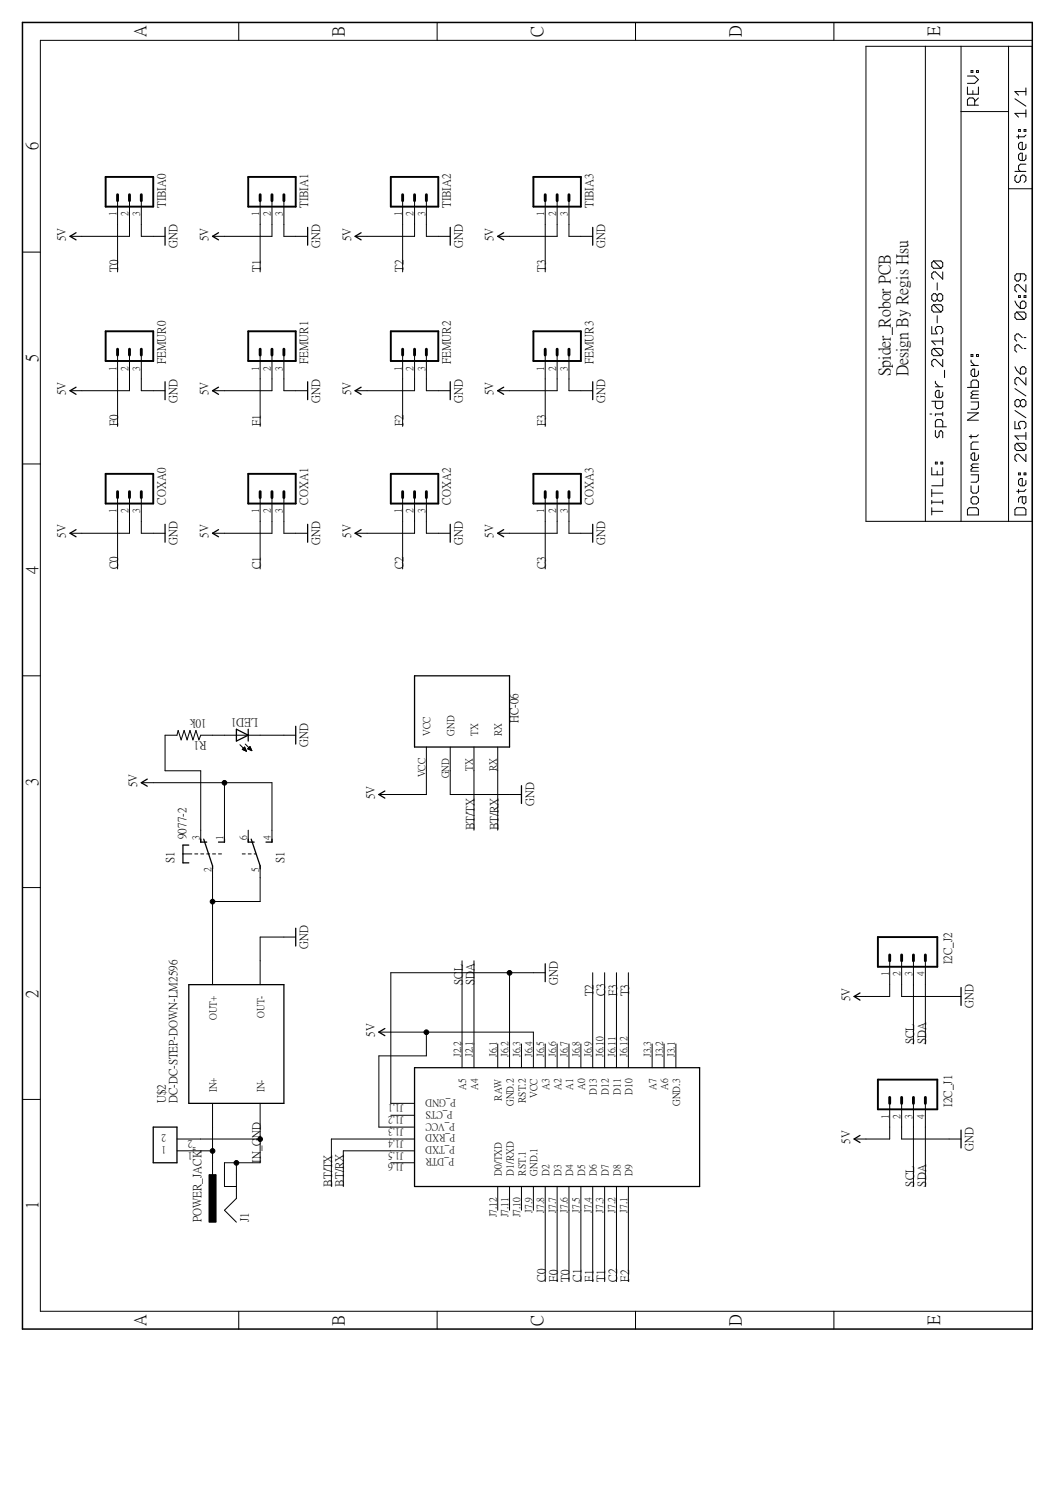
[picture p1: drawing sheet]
<svg xmlns="http://www.w3.org/2000/svg" width="210mm" height="297mm" viewBox="0 0 210 297" stroke-linecap="round" stroke-linejoin="round" font-family="sans-serif">
<g fill="none" stroke="#000" stroke-width=".25">
<path d="M15.1 46.3l-1.2 .7 1.2 .7M32.8 45.2v3.5M43.4 46.3l-1.2 .7 1.2 .7M61.2 45.2v3.5M71.8 46.3l-1.2 .7 1.2 .7M89.5 45.2v3.5M100.1 46.3l-1.2 .7 1.2 .7M117.8 45.2v3.5M15.1 77l-1.2 .7 1.2 .7M32.8 75.9v3.6M43.4 77l-1.2 .7 1.2 .7M61.2 75.9v3.6"/>
<path d="M71.8 77l-1.2 .7 1.2 .7M89.5 75.9v3.6M100.1 77l-1.2 .7 1.2 .7M117.8 75.9v3.6M15.1 105.3l-1.2 .7 1.2 .7M32.8 104.2v3.6M43.4 105.3l-1.2 .7 1.2 .7M61.2 104.2v3.6M71.8 105.3l-1.2 .7 1.2 .7M89.5 104.2v3.6M100.1 105.3l-1.2 .7 1.2 .7M117.8 104.2v3.6"/>
<path d="M82.4 134.4h18.9v14.1h-18.9zM29.3 154.9l-1.2 .7 1.2 .7M47 145l2.3 1.2-2.3 1.1zM49.3 145v2.3M58.8 144.4v3.5M76.5 157.3l-1.2 .7 1.2 .7M103.7 156.2v3.5M37.5 168h-1.1v3.6h1.1M39.9 166.8v.6h1.2M40.5 166.8l1.7 5.3v.6M44.6 166.8v.6h-1.2M49.3 166.8v.6h1.2"/>
<path d="M49.9 166.8l1.8 5.3v.6M54.1 166.8v.6h-1.2M37.5 195.8h18.9v23.6h-18.9zM58.8 184.6v3.5M108.4 191.6v3.6M170.9 197.4l-1.1 .7 1.1 .7M191 196.3v3.6M76.5 204.5l-1.2 .7 1.2 .7M82.4 212.3h56.7v23.6h-56.7zM30.5 224.1h4.7v7.1h-4.7zM170.9 225.7l-1.1 .8 1.1 .7M191 224.7v3.5"/>
</g>
<path d="M4.5 4.5h200.7v259.7h-200.7z" fill="none" stroke="#000" stroke-width=".3"/>
<g fill="none" stroke="#000" stroke-width=".2">
<path d="M47.5 4.5v3.5M86.9 4.5v3.5M126.3 4.5v3.5M165.8 4.5v3.5M172.1 9.2h33.1v94.5h-33.1zM183.9 9.2v94.5M191 9.2v94.5M192.3 17.3v1.4h2.2v-1.4M192.3 15.1h1.4l.8 .7-.8 .8h-1.4M193 14h.4v.4h-.4zM193.4 18v.7M194.1 14h.4v.4h-.4z"/>
<path d="M194.5 19.5l-.8 .7M200.5 9.2v94.5M201.7 19.6l2.2 1.5M203.9 17.5v1.4M203.9 18.2h-2.2l.8 .7M205.2 8h-197.2v252.7h197.2M23.4 39.9v14.2M25.7 39.9v7.1h-11.8M28.1 39.9v7.1h4.7M51.7 39.9v14.2M54.1 39.9v7.1h-11.9M56.4 39.9v7.1h4.8"/>
<path d="M80 39.9v14.2M82.4 39.9v7.1h-11.8M84.8 39.9v7.1h4.7M108.4 39.9v14.2M110.7 39.9v7.1h-11.8M113.1 39.9v7.1h4.7M191 22.2h9.5M193.7 20.9v-1.1l-.3-.3h-.7l-.4 .3v1.1h2.2M200.5 37.5h4.7M201.7 34.1h2.2M202.1 34.8l-.4 .4v.7l.4 .4h.4l.3-.4v-.7l.4-.4h.4l.3 .4v.7l-.3 .4M202.5 25.8h.3v.3h-.3z"/>
<path d="M202.5 26.8v.8M203.6 25.8h.3v.3h-.3zM203.9 21.8v1.5M203.9 28.7v.7l-.3 .3h-.8l-.3-.3v-.7l.3-.4h.4v1.4M203.9 30.8v.8l-.3 .3h-.8l-.3-.3v-.8l.3-.3h.4v1.4M203.9 32.6h-1.1l-.3 .4v.7l.3 .4M203.9 26.8l-.3 .4h-1.5M203.9 22.5h-2.2l.8 .8M4.5 50.1h3.5M185.6 51.9l-.4 .3v.8l.4 .3h1.4M185.6 51.9h1.4l.4 .3v.8l-.4 .3M185.6 51.9l1.4 1.4"/>
<path d="M186.3 58.8l-.4-.4h-.3l-.4 .4v.7l.4 .4h.3l.4-.4M186.3 58.8l.4-.4h.3l.4 .4v.7l-.4 .4h-.3l-.4-.4M186.3 56.2v1.5M186.3 58.8v.7M187.4 54.1v1.4l-1.5-1.4h-.3l-.4 .3v.7l.4 .4M201.7 59.9l.4 .7 .7 .7M202.5 58.8h.3v.3h-.3zM202.8 54.4v1.1l-.3 .4h-.4l-.4-.4v-.7l.4-.4h1.5l.3 .4v.7l-.3 .4M203.6 58.8h.3v.3h-.3zM203.9 56.6v1.5l-1.4-1.5h-.4l-.4 .4v.7l.4 .4M23.4 70.6v14.2M25.7 70.6v7.1h-11.8"/>
<path d="M28.1 70.6v7.1h4.7M51.7 70.6v14.2M54.1 70.6v7.1h-11.9M56.4 70.6v7.1h4.8M80 70.6v14.2M82.4 70.6v7.1h-11.8M84.8 70.6v7.1h4.7M108.4 70.6v14.2M110.7 70.6v7.1h-11.8M113.1 70.6v7.1h4.7M185.2 64.9v1.5h1.1l-.4-.7v-.4l.4-.4h.7l.4 .4v.7l-.4 .4M185.2 79.8h2.2v1.1l-.4 .3h-.7l-.4-.3v-1.1"/>
<path d="M185.6 60.6l-.4 .3v.8l.4 .3h1.4M185.6 69.3l-.4 .3v.8l.4 .3h1.4M185.6 60.6h1.4l.4 .3v.8l-.4 .3M185.6 69.3h1.4l.4 .3v.8l-.4 .3M185.6 69.3l1.4 1.4M185.6 60.6l1.4 1.4M185.9 75.8v.4l.8 .7M185.9 76.9h1.5M186.3 62.8v1.4M187.4 71.5v1.4l-1.5-1.4h-.3l-.4 .3v.7l.4 .4M187.4 67.1v1.5M187.4 78v.7l-.4 .4h-.7l-.4-.4v-.7l.4-.4h.4v1.5"/>
<path d="M187.4 67.8h-2.2l.7 .8M187.7 73.6v1.5M192.3 77h2.2v-1.1l-.4-.3h-.7l-.4 .3v1.1M193 79.9h1.5v1.1l-.4 .4h-1.1M193 70.5h.4v.4h-.4zM193 71.6v.3l.7 .8M193 72.7h1.5M193.4 78.5l-.4 .3v.4h1.5M193.4 78.5h1.1M194.1 70.5h.4v.4h-.4zM194.5 73.7v.8l-.4 .3h-.7l-.4-.3v-.8l.4-.3h.3v1.4M194.5 77.7h-1.1l-.4 .4 .4 .4"/>
<path d="M201.7 77.3l2.2 1.4M201.7 72.9l.4 .7 .7 .8M202.1 62h1.5l.3 .4v.7l-.3 .4M202.1 62l-.4 .4v.7l.4 .4h1.5M202.1 62l1.5 1.5M202.8 60.2l.4-.3h.4l.3 .3v.8l-.3 .3h-.8zM202.8 73.3l.4-.4h.4l.3 .4v.7l-.3 .4h-.8zM202.8 79.8l.4-.4h.4l.3 .4v.7l-.3 .4h-.4l-.4-.4M202.8 79.8l-.3-.4h-.4l-.4 .4v.7l.4 .4h.4l.3-.4M202.8 79.8v.7M203.2 67.1l-.7-.7h-.4l-.4 .4v.7l.4 .3M203.2 69.3l-.7-.7h-.4l-.4 .3v.8l.4 .3"/>
<path d="M203.6 69.3h.3M203.6 67.1h.3M203.9 75.1v1.4l-1.4-1.4h-.4l-.4 .4v.7l.4 .3M4.5 92.2h3.5M23.4 98.9v14.2M25.7 98.9v7.1h-11.8M28.1 98.9v7.1h4.7M51.7 98.9v14.2M54.1 98.9v7.1h-11.9M56.4 98.9v7.1h4.8M80 98.9v14.2M82.4 98.9v7.1h-11.8"/>
<path d="M84.8 98.9v7.1h4.7M108.4 98.9v14.2M110.7 98.9v7.1h-11.8M113.1 98.9v7.1h4.7M184.8 82.3h.4M185.2 93v1.4h2.2v-1.4M185.2 97.3v1.5M185.2 99.5v.7M185.2 99.8h2.2M185.2 98h2.2M185.9 91.9h.4v.3h-.4zM185.9 85.6v1.1l.4 .3 .4-.3v-.7l.3-.4 .4 .4v1"/>
<path d="M186.3 93.7v.7M187 91.9h.4v.3h-.4zM187.4 95.1v1.5h-2.2M187.4 82v.7M187.4 84.9v-1.1l-.4-.4h-.7l-.4 .4v1.1h2.2M187.4 99.5v.7M187.4 82.3h-1.5v.4M192.3 82.1h2.2l-2.2 1.4h2.2M193 94.4h1.5v1.1l-.4 .4h-1.1M193 96.6v1.1l.4 .3h.7l.4-.3v-1.1M193 86.4v.8M193.4 98.8h.7l.4 .3v.7l-.4 .4h-.7l-.4-.4v-.7z"/>
<path d="M193.4 93l-.4 .3v.4h1.5M193.4 93h1.1M194.5 92.2h-1.1l-.4 .4 .4 .4M194.5 90.4v.7l-.4 .4h-.7l-.4-.4v-.7l.4-.3h.3v1.4M194.5 87.9h-1.1l-.4 .3v1.1h1.5M194.5 86.4l-.4 .4h-1.4M201.7 83.8v1.4h1.1l-.3-.7v-.4l.3-.3h.8l.3 .3v.8l-.3 .3M201.7 81.6l2.2 1.5M202.1 88.1h1.5l.3 .4v.7l-.3 .4M202.1 88.1l-.4 .4v.7l.4 .4h1.5M202.1 88.1l1.5 1.5M202.5 94h.3v.4h-.3z"/>
<path d="M202.5 97.3v.7M203.2 98.8v1l.4 .4 .3-.4v-1h-1.1l-.3 .3v.7M203.6 94h.3v.4h-.3zM203.9 86v1.4M203.9 90.3v1.5l-1.4-1.5h-.4l-.4 .4v.7l.4 .4M203.9 95.5v.7l-.3 .4h-.8l-.3-.4v-.7l.3-.4h.4v1.5M203.9 97.3l-.3 .4h-1.5M203.9 86.7h-2.2l.8 .7M185.2 101.7h2.2M185.2 100.9v1.5M192.7 100.9h1.4l.4 .4v1.1h-2.2v-1.1zM201.7 101.3l.4-.4h1.5l.3 .4v1.1h-2.2z"/>
<path d="M4.5 134.4h3.5M28.1 155.6h26v11.8M44.6 155.6v11.8M47.7 148.1l1.3 1.3M48.2 149l.4-.5 .4 .9zM48.2 148.9v.1M48.3 148.8v.3M48.4 148.7v.4M48.5 148.6v.6M48.6 148.6v.6M48.7 147.9l1.4 1.3M48.8 148.8v.5"/>
<path d="M48.9 149.1v.2M49 149.3v.1M49.2 148.9l.5-.5 .4 .8zM49.3 148.8v.1M49.4 148.7v.3M49.5 148.6v.4M49.6 148.5v.6M49.7 148.5v.6M49.9 148.8v.4M50 149.1v.1M58.8 146.2h-18.9l-.4 .9-.6-1.9-.5 1.9-.6-1.9-.6 1.9-.6-1.9-.6 1.9-.6-1.9-.2 1h-2.4v7h7.1v14.2M84.8 148.5v9.5h-9.5"/>
<path d="M89.5 148.5v9.5h14.2M94.2 148.5v16.6M98.9 148.5v16.6M4.5 176.5h3.5M36.4 169.8h1.7M38.7 169.8h.6M39.9 169.8h.6M41.1 169.8h.6M42.2 172.1v23.7M42.2 169.8h.6M43.4 169.8h.6M48.2 169.8h.5"/>
<path d="M49.3 169.8h.6M49.3 165.1v2.3M50.5 169.8h.4M51.7 172.1v7.1h-9.5M58.8 186.3h-7.1v9.5M91.8 191v21.3M94.2 191v21.3M101.3 193.4v18.9M108.4 193.4h-30.7v26h4.7M117.8 193.4v18.9M120.2 193.4v18.9M122.5 193.4v18.9"/>
<path d="M124.9 193.4v18.9M176.8 191v7.1h-7M179.2 191v7.1h11.8M181.6 191v16.6M183.9 191v16.6M4.5 218.6h3.5M42.2 219.4v14.2M51.7 219.4v11.8h-7.1v4.7h2.4M75.3 205.2h30.7v7.1M84.8 205.2v4.7h-9.5v14.2h7.1M98.9 207.6v4.7M103.7 207.6v4.7"/>
<path d="M108.4 207.6v4.7M110.7 207.6v4.7M113.1 207.6v4.7M115.5 207.6v4.7M129.6 207.6v4.7M132 207.6v4.7M134.3 207.6v4.7M176.8 219.4v7.1h-7M179.2 219.4v7.1h11.8M181.6 219.4v16.5M183.9 219.4v16.5M35.2 226.5h16.5"/>
<path d="M35.2 228.8h7M47 231.2v7.1l-2.4 2.3 2.4 2.4M77.7 221.7h4.7M77.7 231.2h4.7M82.4 226.5h-16.5v9.4M82.4 228.8h-14.2v7.1M98.9 235.9v4.7M101.3 235.9v4.7M103.7 235.9v4.7M106 235.9v4.7M108.4 235.9v18.9M110.7 235.9v18.9"/>
<path d="M113.1 235.9v18.9M115.5 235.9v18.9M117.8 235.9v18.9M120.2 235.9v18.9M122.5 235.9v18.9M124.9 235.9v18.9M47.5 260.7v3.5M86.9 260.7v3.5M126.3 260.7v3.5M165.8 260.7v3.5"/>
</g>
<path d="M41.6 233.6h1.3v9.4h-1.3z" fill="#000" stroke="#000" stroke-width=".2"/>
<g fill="none" stroke="#000" stroke-width=".38">
<path d="M21 35.2h9.5v5.9h-9.5zM49.3 35.2h9.5v5.9h-9.5zM77.7 35.2h9.4v5.9h-9.4zM106 35.2h9.5v5.9h-9.5zM21 65.9h9.5v5.9h-9.5zM49.3 65.9h9.5v5.9h-9.5zM77.7 65.9h9.4v5.9h-9.4zM106 65.9h9.5v5.9h-9.5zM21 94.2h9.5v5.9h-9.5zM49.3 94.2h9.5v5.9h-9.5zM77.7 94.2h9.4v5.9h-9.4zM106 94.2h9.5v5.9h-9.5z"/>
<path d="M174.5 186.3h11.8v5.9h-11.8zM174.5 214.7h11.8v5.9h-11.8z"/>
</g>
<g fill="none" stroke="#000" stroke-width=".57">
<path d="M23.4 38.7v1.2M25.7 38.7v1.2M28.1 38.7v1.2M51.7 38.7v1.2M54.1 38.7v1.2M56.4 38.7v1.2M80 38.7v1.2M82.4 38.7v1.2M84.8 38.7v1.2M108.4 38.7v1.2M110.7 38.7v1.2M113.1 38.7v1.2"/>
<path d="M23.4 69.4v1.2M25.7 69.4v1.2M28.1 69.4v1.2M51.7 69.4v1.2M54.1 69.4v1.2M56.4 69.4v1.2M80 69.4v1.2M82.4 69.4v1.2M84.8 69.4v1.2M108.4 69.4v1.2M110.7 69.4v1.2M113.1 69.4v1.2"/>
<path d="M23.4 97.7v1.2M25.7 97.7v1.2M28.1 97.7v1.2M51.7 97.7v1.2M54.1 97.7v1.2M56.4 97.7v1.2M80 97.7v1.2M82.4 97.7v1.2M84.8 97.7v1.2M108.4 97.7v1.2M110.7 97.7v1.2M113.1 97.7v1.2"/>
<path d="M176.8 189.9v1.1M179.2 189.9v1.1M181.6 189.9v1.1M183.9 189.9v1.1M176.8 218.2v1.2M179.2 218.2v1.2M181.6 218.2v1.2M183.9 218.2v1.2"/>
</g>
<g fill="#000" stroke="#000" stroke-width=".2">
<circle cx="44.6" cy="155.6" r=".47"/>
<circle cx="42.2" cy="179.3" r=".47"/>
<circle cx="101.3" cy="193.4" r=".47"/>
<circle cx="84.8" cy="205.2" r=".47"/>
<circle cx="42.2" cy="228.8" r=".47"/>
<circle cx="47" cy="231.2" r=".47"/>
<circle cx="51.7" cy="226.5" r=".47"/>
</g>
<g font-size="3.4">
<text x="28.9" y="7.4" transform="rotate(-90 28.9 7.4)">A</text>
<text x="68.4" y="7.3" transform="rotate(-90 68.4 7.3)">B</text>
<text x="107.8" y="7.3" transform="rotate(-90 107.8 7.3)">C</text>
<text x="147.2" y="7.4" transform="rotate(-90 147.2 7.4)">D</text>
<text x="186.7" y="7.2" transform="rotate(-90 186.7 7.2)">E</text>
<text x="7.5" y="29.9" transform="rotate(-90 7.5 29.9)">6</text>
<text x="7.5" y="72" transform="rotate(-90 7.5 72)">5</text>
<text x="7.5" y="114.1" transform="rotate(-90 7.5 114.1)">4</text>
<text x="7.5" y="156.2" transform="rotate(-90 7.5 156.2)">3</text>
<text x="7.5" y="198.3" transform="rotate(-90 7.5 198.3)">2</text>
<text x="7.5" y="240.4" transform="rotate(-90 7.5 240.4)">1</text>
<text x="28.9" y="263.6" transform="rotate(-90 28.9 263.6)">A</text>
<text x="68.4" y="263.6" transform="rotate(-90 68.4 263.6)">B</text>
<text x="107.8" y="263.6" transform="rotate(-90 107.8 263.6)">C</text>
<text x="147.2" y="263.6" transform="rotate(-90 147.2 263.6)">D</text>
<text x="186.7" y="263.4" transform="rotate(-90 186.7 263.4)">E</text>
</g>
<g font-size="3.3">
<text x="176.9" y="74.9" transform="rotate(-90 176.9 74.9)">Spider_Robor PCB</text>
<text x="180.4" y="74.9" transform="rotate(-90 180.4 74.9)">Design By Regis Hsu</text>
</g>
<g font-size="2.3">
<text x="32.8" y="41.4" transform="rotate(-90 32.8 41.4)">TIBIA0</text>
<text x="61.1" y="41.4" transform="rotate(-90 61.1 41.4)">TIBIA1</text>
<text x="89.5" y="41.4" transform="rotate(-90 89.5 41.4)">TIBIA2</text>
<text x="117.8" y="41.4" transform="rotate(-90 117.8 41.4)">TIBIA3</text>
<text x="13" y="47.9" transform="rotate(-90 13 47.9)">5V</text>
<text x="41.3" y="47.9" transform="rotate(-90 41.3 47.9)">5V</text>
<text x="69.6" y="47.9" transform="rotate(-90 69.6 47.9)">5V</text>
<text x="98" y="47.9" transform="rotate(-90 98 47.9)">5V</text>
<text x="35.2" y="49.3" transform="rotate(-90 35.2 49.3)">GND</text>
<text x="63.5" y="49.3" transform="rotate(-90 63.5 49.3)">GND</text>
<text x="91.8" y="49.3" transform="rotate(-90 91.8 49.3)">GND</text>
<text x="120.2" y="49.3" transform="rotate(-90 120.2 49.3)">GND</text>
<text x="23.4" y="54.1" transform="rotate(-90 23.4 54.1)">T0</text>
<text x="51.7" y="54.1" transform="rotate(-90 51.7 54.1)">T1</text>
<text x="80" y="54.1" transform="rotate(-90 80 54.1)">T2</text>
<text x="108.4" y="54.1" transform="rotate(-90 108.4 54.1)">T3</text>
<text x="32.8" y="72.4" transform="rotate(-90 32.8 72.4)">FEMUR0</text>
<text x="61.1" y="72.4" transform="rotate(-90 61.1 72.4)">FEMUR1</text>
<text x="89.5" y="72.4" transform="rotate(-90 89.5 72.4)">FEMUR2</text>
<text x="117.8" y="72.4" transform="rotate(-90 117.8 72.4)">FEMUR3</text>
<text x="13" y="78.6" transform="rotate(-90 13 78.6)">5V</text>
<text x="35.2" y="80" transform="rotate(-90 35.2 80)">GND</text>
<text x="41.3" y="78.6" transform="rotate(-90 41.3 78.6)">5V</text>
<text x="63.5" y="80" transform="rotate(-90 63.5 80)">GND</text>
<text x="69.6" y="78.6" transform="rotate(-90 69.6 78.6)">5V</text>
<text x="91.8" y="80" transform="rotate(-90 91.8 80)">GND</text>
<text x="98" y="78.6" transform="rotate(-90 98 78.6)">5V</text>
<text x="120.2" y="80" transform="rotate(-90 120.2 80)">GND</text>
<text x="23.4" y="84.8" transform="rotate(-90 23.4 84.8)">F0</text>
<text x="51.7" y="84.8" transform="rotate(-90 51.7 84.8)">F1</text>
<text x="80" y="84.8" transform="rotate(-90 80 84.8)">F2</text>
<text x="108.4" y="84.8" transform="rotate(-90 108.4 84.8)">F3</text>
<text x="32.8" y="100.4" transform="rotate(-90 32.8 100.4)">COXA0</text>
<text x="61.1" y="100.4" transform="rotate(-90 61.1 100.4)">COXA1</text>
<text x="89.5" y="100.4" transform="rotate(-90 89.5 100.4)">COXA2</text>
<text x="117.8" y="100.4" transform="rotate(-90 117.8 100.4)">COXA3</text>
<text x="13" y="107" transform="rotate(-90 13 107)">5V</text>
<text x="41.3" y="107" transform="rotate(-90 41.3 107)">5V</text>
<text x="69.6" y="107" transform="rotate(-90 69.6 107)">5V</text>
<text x="98" y="107" transform="rotate(-90 98 107)">5V</text>
<text x="23.4" y="113.1" transform="rotate(-90 23.4 113.1)">C0</text>
<text x="35.2" y="108.4" transform="rotate(-90 35.2 108.4)">GND</text>
<text x="51.7" y="113.1" transform="rotate(-90 51.7 113.1)">C1</text>
<text x="63.5" y="108.4" transform="rotate(-90 63.5 108.4)">GND</text>
<text x="80" y="113.1" transform="rotate(-90 80 113.1)">C2</text>
<text x="91.8" y="108.4" transform="rotate(-90 91.8 108.4)">GND</text>
<text x="108.4" y="113.1" transform="rotate(-90 108.4 113.1)">C3</text>
<text x="120.2" y="108.4" transform="rotate(-90 120.2 108.4)">GND</text>
<text x="41.1" y="143.1" transform="rotate(-180 41.1 143.1)">10k</text>
<text x="51.2" y="142.9" transform="rotate(-180 51.2 142.9)">LED1</text>
<text x="102.9" y="143.8" transform="rotate(-90 102.9 143.8)">HC-06</text>
<text x="41.1" y="147.6" transform="rotate(-180 41.1 147.6)">R1</text>
<text x="61.1" y="148.5" transform="rotate(-90 61.1 148.5)">GND</text>
<text x="27.1" y="156.6" transform="rotate(-90 27.1 156.6)">5V</text>
<text x="74.4" y="158.9" transform="rotate(-90 74.4 158.9)">5V</text>
<text x="106" y="160.3" transform="rotate(-90 106 160.3)">GND</text>
<text x="36.9" y="166.8" transform="rotate(-90 36.9 166.8)">9077-2</text>
<text x="94.2" y="165.1" transform="rotate(-90 94.2 165.1)">BT/TX</text>
<text x="98.9" y="165.1" transform="rotate(-90 98.9 165.1)">BT/RX</text>
<text x="34.6" y="171.6" transform="rotate(-90 34.6 171.6)">S1</text>
<text x="56.4" y="171.6" transform="rotate(-90 56.4 171.6)">S1</text>
<text x="61.1" y="188.7" transform="rotate(-90 61.1 188.7)">GND</text>
<text x="189.1" y="191.7" transform="rotate(-90 189.1 191.7)">I2C_J2</text>
<text x="91.8" y="195.8" transform="rotate(-90 91.8 195.8)">SC</text>
<text x="91.8" y="193.1" transform="rotate(-90 91.8 193.1)">L</text>
<text x="94.2" y="195.8" transform="rotate(-90 94.2 195.8)">SD</text>
<text x="94.2" y="193" transform="rotate(-90 94.2 193)">A</text>
<text x="110.7" y="195.8" transform="rotate(-90 110.7 195.8)">GND</text>
<text x="117.8" y="198.1" transform="rotate(-90 117.8 198.1)">T2</text>
<text x="120.2" y="198.1" transform="rotate(-90 120.2 198.1)">C3</text>
<text x="122.5" y="198.1" transform="rotate(-90 122.5 198.1)">F3</text>
<text x="124.9" y="198.1" transform="rotate(-90 124.9 198.1)">T3</text>
<text x="168.8" y="199.1" transform="rotate(-90 168.8 199.1)">5V</text>
<text x="193.4" y="200.5" transform="rotate(-90 193.4 200.5)">GND</text>
<text x="74.4" y="206.2" transform="rotate(-90 74.4 206.2)">5V</text>
<text x="181.6" y="207.6" transform="rotate(-90 181.6 207.6)">SCL</text>
<text x="183.9" y="207.6" transform="rotate(-90 183.9 207.6)">SDA</text>
<text x="32.8" y="219.4" transform="rotate(-90 32.8 219.4)">U$2</text>
<text x="35.2" y="219.4" transform="rotate(-90 35.2 219.4)">DC-DC-STEP-DOWN-LM2596</text>
<text x="189.1" y="220" transform="rotate(-90 189.1 220)">I2C_J1</text>
<text x="51.7" y="226.2" transform="rotate(-90 51.7 226.2)">ND</text>
<text x="168.8" y="227.4" transform="rotate(-90 168.8 227.4)">5V</text>
<text x="39.9" y="228.7" transform="rotate(-90 39.9 228.7)">&quot;</text>
<text x="51.7" y="231.2" transform="rotate(-90 51.7 231.2)">IN_G</text>
<text x="193.4" y="228.8" transform="rotate(-90 193.4 228.8)">GND</text>
<text x="65.9" y="235.9" transform="rotate(-90 65.9 235.9)">BT/TX</text>
<text x="68.2" y="235.9" transform="rotate(-90 68.2 235.9)">BT/RX</text>
<text x="181.6" y="235.9" transform="rotate(-90 181.6 235.9)">SCL</text>
<text x="183.9" y="235.9" transform="rotate(-90 183.9 235.9)">SDA</text>
<text x="39.9" y="243" transform="rotate(-90 39.9 243)">POWER_JACK</text>
<text x="49.3" y="243" transform="rotate(-90 49.3 243)">J1</text>
<text x="108.4" y="254.8" transform="rotate(-90 108.4 254.8)">C0</text>
<text x="110.7" y="254.8" transform="rotate(-90 110.7 254.8)">F0</text>
<text x="113.1" y="254.8" transform="rotate(-90 113.1 254.8)">T0</text>
<text x="115.5" y="254.8" transform="rotate(-90 115.5 254.8)">C1</text>
<text x="117.8" y="254.8" transform="rotate(-90 117.8 254.8)">F1</text>
<text x="120.2" y="254.8" transform="rotate(-90 120.2 254.8)">T1</text>
<text x="122.5" y="254.8" transform="rotate(-90 122.5 254.8)">C2</text>
<text x="124.9" y="254.8" transform="rotate(-90 124.9 254.8)">F2</text>
</g>
<g font-size="2">
<text x="23" y="43" transform="rotate(-90 23 43)">1</text>
<text x="25.4" y="43" transform="rotate(-90 25.4 43)">2</text>
<text x="27.8" y="43" transform="rotate(-90 27.8 43)">3</text>
<text x="51.4" y="43" transform="rotate(-90 51.4 43)">1</text>
<text x="53.7" y="43" transform="rotate(-90 53.7 43)">2</text>
<text x="56.1" y="43" transform="rotate(-90 56.1 43)">3</text>
<text x="79.7" y="43" transform="rotate(-90 79.7 43)">1</text>
<text x="82.1" y="43" transform="rotate(-90 82.1 43)">2</text>
<text x="84.4" y="43" transform="rotate(-90 84.4 43)">3</text>
<text x="108" y="43" transform="rotate(-90 108 43)">1</text>
<text x="110.4" y="43" transform="rotate(-90 110.4 43)">2</text>
<text x="112.8" y="43" transform="rotate(-90 112.8 43)">3</text>
<text x="23" y="73.7" transform="rotate(-90 23 73.7)">1</text>
<text x="25.4" y="73.7" transform="rotate(-90 25.4 73.7)">2</text>
<text x="27.8" y="73.7" transform="rotate(-90 27.8 73.7)">3</text>
<text x="51.4" y="73.7" transform="rotate(-90 51.4 73.7)">1</text>
<text x="53.7" y="73.7" transform="rotate(-90 53.7 73.7)">2</text>
<text x="56.1" y="73.7" transform="rotate(-90 56.1 73.7)">3</text>
<text x="79.7" y="73.7" transform="rotate(-90 79.7 73.7)">1</text>
<text x="82.1" y="73.7" transform="rotate(-90 82.1 73.7)">2</text>
<text x="84.4" y="73.7" transform="rotate(-90 84.4 73.7)">3</text>
<text x="108" y="73.7" transform="rotate(-90 108 73.7)">1</text>
<text x="110.4" y="73.7" transform="rotate(-90 110.4 73.7)">2</text>
<text x="112.8" y="73.7" transform="rotate(-90 112.8 73.7)">3</text>
<text x="23" y="102" transform="rotate(-90 23 102)">1</text>
<text x="25.4" y="102" transform="rotate(-90 25.4 102)">2</text>
<text x="27.8" y="102" transform="rotate(-90 27.8 102)">3</text>
<text x="51.4" y="102" transform="rotate(-90 51.4 102)">1</text>
<text x="53.7" y="102" transform="rotate(-90 53.7 102)">2</text>
<text x="56.1" y="102" transform="rotate(-90 56.1 102)">3</text>
<text x="79.7" y="102" transform="rotate(-90 79.7 102)">1</text>
<text x="82.1" y="102" transform="rotate(-90 82.1 102)">2</text>
<text x="84.4" y="102" transform="rotate(-90 84.4 102)">3</text>
<text x="108" y="102" transform="rotate(-90 108 102)">1</text>
<text x="110.4" y="102" transform="rotate(-90 110.4 102)">2</text>
<text x="112.8" y="102" transform="rotate(-90 112.8 102)">3</text>
<text x="85.5" y="146.4" transform="rotate(-90 85.5 146.4)">VCC</text>
<text x="90.2" y="146.4" transform="rotate(-90 90.2 146.4)">GND</text>
<text x="94.9" y="146.4" transform="rotate(-90 94.9 146.4)">TX</text>
<text x="99.6" y="146.4" transform="rotate(-90 99.6 146.4)">RX</text>
<text x="84.4" y="154.6" transform="rotate(-90 84.4 154.6)">VCC</text>
<text x="89.2" y="154.8" transform="rotate(-90 89.2 154.8)">GND</text>
<text x="93.9" y="153.2" transform="rotate(-90 93.9 153.2)">TX</text>
<text x="98.6" y="153.3" transform="rotate(-90 98.6 153.3)">RX</text>
<text x="39.6" y="167.1" transform="rotate(-90 39.6 167.1)">3</text>
<text x="44.3" y="167.1" transform="rotate(-90 44.3 167.1)">1</text>
<text x="49" y="167.1" transform="rotate(-90 49 167.1)">6</text>
<text x="53.7" y="167.1" transform="rotate(-90 53.7 167.1)">4</text>
<text x="41.9" y="173.4" transform="rotate(-90 41.9 173.4)">2</text>
<text x="51.4" y="173.4" transform="rotate(-90 51.4 173.4)">5</text>
<text x="176.5" y="194.1" transform="rotate(-90 176.5 194.1)">1</text>
<text x="178.9" y="194.1" transform="rotate(-90 178.9 194.1)">2</text>
<text x="181.2" y="194.1" transform="rotate(-90 181.2 194.1)">3</text>
<text x="183.6" y="194.1" transform="rotate(-90 183.6 194.1)">4</text>
<text x="43" y="202.8" transform="rotate(-90 43 202.8)">OUT+</text>
<text x="52.4" y="202.4" transform="rotate(-90 52.4 202.4)">OUT-</text>
<text x="91.5" y="210.1" transform="rotate(-90 91.5 210.1)">J2.2</text>
<text x="93.9" y="210.1" transform="rotate(-90 93.9 210.1)">J2.1</text>
<text x="98.6" y="210.1" transform="rotate(-90 98.6 210.1)">J6.1</text>
<text x="101" y="210.1" transform="rotate(-90 101 210.1)">J6.2</text>
<text x="103.3" y="210.1" transform="rotate(-90 103.3 210.1)">J6.3</text>
<text x="105.7" y="210.1" transform="rotate(-90 105.7 210.1)">J6.4</text>
<text x="108" y="210.1" transform="rotate(-90 108 210.1)">J6.5</text>
<text x="110.4" y="210.1" transform="rotate(-90 110.4 210.1)">J6.6</text>
<text x="112.8" y="210.1" transform="rotate(-90 112.8 210.1)">J6.7</text>
<text x="115.1" y="210.1" transform="rotate(-90 115.1 210.1)">J6.8</text>
<text x="117.5" y="210.1" transform="rotate(-90 117.5 210.1)">J6.9</text>
<text x="119.9" y="210.1" transform="rotate(-90 119.9 210.1)">J6.10</text>
<text x="122.2" y="210.1" transform="rotate(-90 122.2 210.1)">J6.11</text>
<text x="124.6" y="210.1" transform="rotate(-90 124.6 210.1)">J6.12</text>
<text x="129.3" y="210.1" transform="rotate(-90 129.3 210.1)">J3.3</text>
<text x="131.7" y="210.1" transform="rotate(-90 131.7 210.1)">J3.2</text>
<text x="134" y="210.1" transform="rotate(-90 134 210.1)">J3.1</text>
<text x="43" y="217.2" transform="rotate(-90 43 217.2)">IN+</text>
<text x="52.4" y="217.2" transform="rotate(-90 52.4 217.2)">IN-</text>
<text x="80.2" y="219.7" transform="rotate(-180 80.2 219.7)">J1.1</text>
<text x="90" y="221" transform="rotate(-180 90 221)">P_CTS</text>
<text x="90.6" y="218.7" transform="rotate(-180 90.6 218.7)">P_GND</text>
<text x="92.6" y="216.7" transform="rotate(-90 92.6 216.7)">A5</text>
<text x="94.9" y="216.7" transform="rotate(-90 94.9 216.7)">A4</text>
<text x="99.6" y="218.8" transform="rotate(-90 99.6 218.8)">RAW</text>
<text x="102" y="219.9" transform="rotate(-90 102 219.9)">GND.2</text>
<text x="104.4" y="219.3" transform="rotate(-90 104.4 219.3)">RST.2</text>
<text x="106.7" y="218.3" transform="rotate(-90 106.7 218.3)">VCC</text>
<text x="109.1" y="216.7" transform="rotate(-90 109.1 216.7)">A3</text>
<text x="111.4" y="216.7" transform="rotate(-90 111.4 216.7)">A2</text>
<text x="113.8" y="216.7" transform="rotate(-90 113.8 216.7)">A1</text>
<text x="116.2" y="216.7" transform="rotate(-90 116.2 216.7)">A0</text>
<text x="118.5" y="217.7" transform="rotate(-90 118.5 217.7)">D13</text>
<text x="120.9" y="217.7" transform="rotate(-90 120.9 217.7)">D12</text>
<text x="123.3" y="217.7" transform="rotate(-90 123.3 217.7)">D11</text>
<text x="125.6" y="217.7" transform="rotate(-90 125.6 217.7)">D10</text>
<text x="130.3" y="216.7" transform="rotate(-90 130.3 216.7)">A7</text>
<text x="132.7" y="216.7" transform="rotate(-90 132.7 216.7)">A6</text>
<text x="135.1" y="219.9" transform="rotate(-90 135.1 219.9)">GND.3</text>
<text x="33" y="225.8" transform="rotate(-180 33 225.8)">2</text>
<text x="38.3" y="226.8" transform="rotate(-180 38.3 226.8)">2</text>
<text x="80.2" y="222.1" transform="rotate(-180 80.2 222.1)">J1.2</text>
<text x="80.2" y="224.4" transform="rotate(-180 80.2 224.4)">J1.3</text>
<text x="80.2" y="226.8" transform="rotate(-180 80.2 226.8)">J1.4</text>
<text x="90.4" y="223.4" transform="rotate(-180 90.4 223.4)">P_VCC</text>
<text x="90.5" y="225.8" transform="rotate(-180 90.5 225.8)">P_RXD</text>
<text x="176.5" y="222.5" transform="rotate(-90 176.5 222.5)">1</text>
<text x="178.9" y="222.5" transform="rotate(-90 178.9 222.5)">2</text>
<text x="181.2" y="222.5" transform="rotate(-90 181.2 222.5)">3</text>
<text x="183.6" y="222.5" transform="rotate(-90 183.6 222.5)">4</text>
<text x="33" y="228.1" transform="rotate(-180 33 228.1)">1</text>
<text x="38.3" y="229.2" transform="rotate(-180 38.3 229.2)">1</text>
<text x="80.2" y="229.2" transform="rotate(-180 80.2 229.2)">J1.5</text>
<text x="80.2" y="231.5" transform="rotate(-180 80.2 231.5)">J1.6</text>
<text x="90.3" y="230.5" transform="rotate(-180 90.3 230.5)">P_DTR</text>
<text x="90.4" y="228.1" transform="rotate(-180 90.4 228.1)">P_TXD</text>
<text x="99.6" y="233.7" transform="rotate(-90 99.6 233.7)">D0/TXD</text>
<text x="102" y="233.7" transform="rotate(-90 102 233.7)">D1/RXD</text>
<text x="104.4" y="233.7" transform="rotate(-90 104.4 233.7)">RST.1</text>
<text x="106.7" y="233.7" transform="rotate(-90 106.7 233.7)">GND.1</text>
<text x="109.1" y="233.7" transform="rotate(-90 109.1 233.7)">D2</text>
<text x="111.4" y="233.7" transform="rotate(-90 111.4 233.7)">D3</text>
<text x="113.8" y="233.7" transform="rotate(-90 113.8 233.7)">D4</text>
<text x="116.2" y="233.7" transform="rotate(-90 116.2 233.7)">D5</text>
<text x="118.5" y="233.7" transform="rotate(-90 118.5 233.7)">D6</text>
<text x="120.9" y="233.7" transform="rotate(-90 120.9 233.7)">D7</text>
<text x="123.3" y="233.7" transform="rotate(-90 123.3 233.7)">D8</text>
<text x="125.6" y="233.7" transform="rotate(-90 125.6 233.7)">D9</text>
<text x="98.6" y="242.1" transform="rotate(-90 98.6 242.1)">J7.12</text>
<text x="101" y="242.1" transform="rotate(-90 101 242.1)">J7.11</text>
<text x="103.3" y="242.1" transform="rotate(-90 103.3 242.1)">J7.10</text>
<text x="105.7" y="241.1" transform="rotate(-90 105.7 241.1)">J7.9</text>
<text x="108" y="241.1" transform="rotate(-90 108 241.1)">J7.8</text>
<text x="110.4" y="241.1" transform="rotate(-90 110.4 241.1)">J7.7</text>
<text x="112.8" y="241.1" transform="rotate(-90 112.8 241.1)">J7.6</text>
<text x="115.1" y="241.1" transform="rotate(-90 115.1 241.1)">J7.5</text>
<text x="117.5" y="241.1" transform="rotate(-90 117.5 241.1)">J7.4</text>
<text x="119.9" y="241.1" transform="rotate(-90 119.9 241.1)">J7.3</text>
<text x="122.2" y="241.1" transform="rotate(-90 122.2 241.1)">J7.2</text>
<text x="124.6" y="241.1" transform="rotate(-90 124.6 241.1)">J7.1</text>
</g>
</svg>
